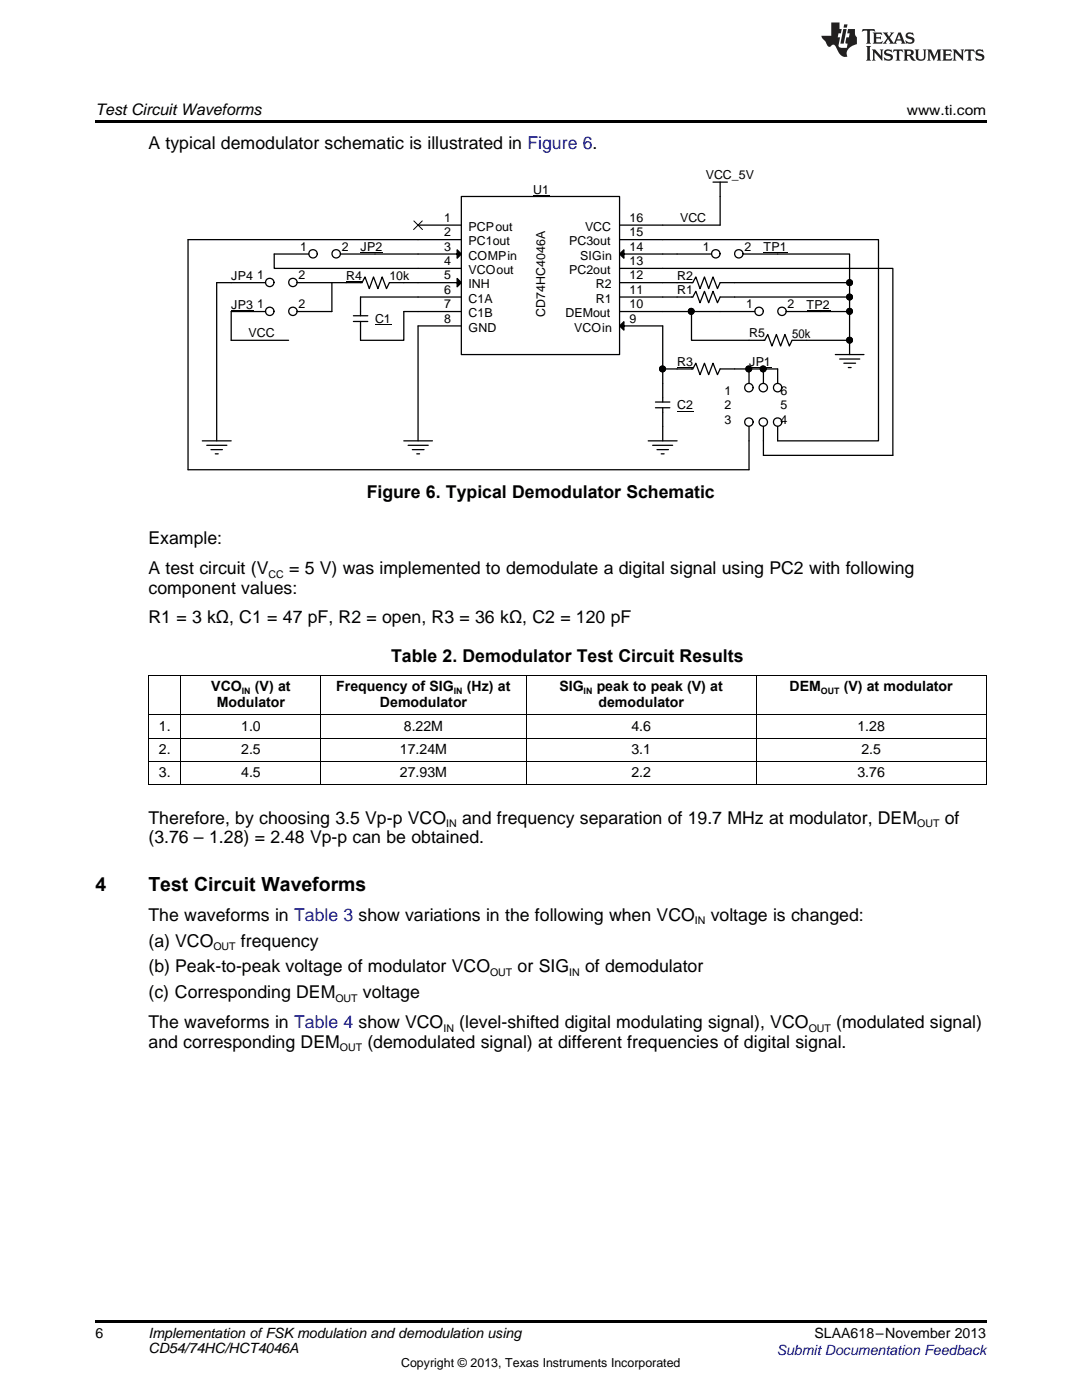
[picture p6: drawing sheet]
<svg xmlns="http://www.w3.org/2000/svg" width="216mm" height="279mm" viewBox="0 0 216 279" stroke-linecap="round" stroke-linejoin="round" font-family="sans-serif">
<path d="M19 263.5h177.8v.6h-177.8z" fill="#000"/>
<g fill="none" stroke="#000" stroke-width=".2">
<path d="M106.4 39h3.3M69.1 56.2h3.3M71.9 50.5h4.5M82.6 44.1l1.7 1.7M84.3 44.1l-1.8 1.7M135.1 73.4h3.3M29.6 134.8h167.2M29.7 134.9v21.8M36.1 134.9v21.8M64 134.9v21.8M105 134.9v21.8M150.9 134.9v21.8"/>
<path d="M196.8 134.9v21.8M29.6 156.6h167.2M29.6 152h167.2M29.6 147.3h167.2M29.6 142.6h167.2"/>
</g>
<g fill="none" stroke="#000" stroke-width=".25">
<path d="M92.1 39.2h31.5v31.6h-31.5zM142.3 36.3h2.8M143.7 36.3v8.6h-20.1M46.1 56.4h-2.9v31.6M54.7 50.7v2.9h37.4M71.9 59.3h20.2M74.8 50.7h17.3l-.9 .8v-1.6l.9 .8M83.4 44.9h8.7M92.1 56.4l-.9-.8v1.6l.9-.8h-14.4l-.6 1.2-.8-2.3-.9 2.3-.9-2.3-.8 2.3-.9-2.3-.6 1.1h-6v5.8M92.1 47.8h-54.6v45.9h112v-5.7M123.6 56.4h14.6l.6-1.1 .9 2.3 .9-2.3 .8 2.3 .9-2.3 .9 2.3 .5-1.2h25.8v2.9M123.6 47.8h51.7v40.2h-20.1"/>
<path d="M123.6 53.6h54.6v37.3h-25.9v-2.9M123.6 50.7l.9-.8v1.6l-.9-.8h11.5M123.6 59.3h11.5M146.6 59.3h22.9M155.2 50.7h14.3v5.7M169.5 59.3v11.5M46.1 62.2v5.7h11.5M92.1 62.2h-11.5v5.7h-8.7M92.1 65h-8.7v23M123.6 65l.9-.8v1.7l-.9-.9h8.6v11.5M123.6 62.2h14.4M132.2 73.6h6l.6-1.1 .9 2.3 .9-2.3 .8 2.3 .9-2.3 .9 2.3 .5-1.2h11.5"/>
<path d="M143.7 62.2h-5.7v5.7h11.5M160.9 67.9h8.6M163.8 62.2h5.7M166.7 70.8h5.7M167.5 71.7h4.1M168.4 72.5h2.3M169.3 73.4h.5M40.4 88h5.7M41.3 88.9h4M42.1 89.7h2.3M43 90.6h.5M80.6 88h5.7"/>
<path d="M81.4 88.9h4M82.3 89.7h2.3M83.2 90.6h.5M129.3 88h5.8M130.2 88.9h4M131.1 89.7h2.3M131.9 90.6h.6M132.2 85.1v2.9"/>
<circle cx="169.5" cy="59.3" r=".57"/>
<circle cx="169.5" cy="56.4" r=".57"/>
<circle cx="132.2" cy="73.6" r=".57"/>
<circle cx="137.9" cy="62.1" r=".57"/>
<circle cx="149.4" cy="73.6" r=".57"/>
<circle cx="152.3" cy="73.6" r=".57"/>
<circle cx="169.5" cy="62.1" r=".57"/>
<circle cx="169.5" cy="67.9" r=".57"/>
</g>
<g fill="#000">
<path d="M91.2 55.6l.9 .8-.9 .8zM91.2 49.9l.9 .8-.9 .8zM123.6 50.7l.9-.8v1.6zM123.6 65l.9-.8v1.7z"/>
<circle cx="169.5" cy="59.3" r=".57"/>
<circle cx="169.5" cy="56.4" r=".57"/>
<circle cx="132.2" cy="73.6" r=".57"/>
<circle cx="137.9" cy="62.1" r=".57"/>
<circle cx="149.4" cy="73.6" r=".57"/>
<circle cx="152.3" cy="73.6" r=".57"/>
<circle cx="169.5" cy="62.1" r=".57"/>
<circle cx="169.5" cy="67.9" r=".57"/>
</g>
<circle cx="62.5" cy="50.7" r=".84" fill="#fff"/>
<g fill="none" stroke="#000" stroke-width=".25">
<path d="M54.7 50.7h6.9"/>
<circle cx="62.5" cy="50.7" r=".84"/>
</g>
<circle cx="67.1" cy="50.7" r=".84" fill="#fff"/>
<g fill="none" stroke="#000" stroke-width=".25">
<path d="M68 50.7h6.8M135.1 59.3h3.1l.6-1.2 .9 2.3 .9-2.3 .8 2.3 .9-2.3 .9 2.3 .5-1.1h2.9"/>
<circle cx="67.1" cy="50.7" r=".84"/>
</g>
<path d="M152.3 50.5h4.8" fill="none" stroke="#000" stroke-width=".2"/>
<circle cx="142.8" cy="50.7" r=".84" fill="#fff"/>
<g fill="none" stroke="#000" stroke-width=".25">
<path d="M135.1 50.7h6.9"/>
<circle cx="142.8" cy="50.7" r=".84"/>
</g>
<circle cx="147.4" cy="50.7" r=".84" fill="#fff"/>
<g fill="none" stroke="#000" stroke-width=".25">
<path d="M148.3 50.7h6.9M149.5 67.9h3.1l.6-1.2 .8 2.4 .9-2.4 .9 2.4 .8-2.4 .9 2.4 .5-1.2h2.9"/>
<circle cx="147.4" cy="50.7" r=".84"/>
</g>
<circle cx="53.8" cy="56.4" r=".84" fill="#fff"/>
<g fill="none" stroke="#000" stroke-width=".25">
<path d="M46.1 56.4h6.9"/>
<circle cx="53.8" cy="56.4" r=".84"/>
</g>
<circle cx="58.4" cy="56.4" r=".84" fill="#fff"/>
<g fill="none" stroke="#000" stroke-width=".25">
<path d="M59.3 56.4h6.9M149.5 73.6v2.9M152.3 73.6v2.9M155.2 73.6v2.9M149.5 85.1v2.9M152.3 85.1v2.9M155.2 85.1v2.9"/>
<circle cx="58.4" cy="56.4" r=".84"/>
<circle cx="149.4" cy="77.4" r=".84"/>
<circle cx="152.3" cy="77.4" r=".84"/>
<circle cx="155.2" cy="77.4" r=".84"/>
<circle cx="149.4" cy="84.2" r=".84"/>
<circle cx="152.3" cy="84.2" r=".84"/>
<circle cx="155.2" cy="84.2" r=".84"/>
</g>
<path d="M149.5 73.4h4.5M160.9 62h4.8" fill="none" stroke="#000" stroke-width=".2"/>
<circle cx="151.5" cy="62.1" r=".84" fill="#fff"/>
<g fill="none" stroke="#000" stroke-width=".25">
<path d="M143.7 62.2h6.9"/>
<circle cx="151.5" cy="62.1" r=".84"/>
</g>
<circle cx="156" cy="62.1" r=".84" fill="#fff"/>
<g fill="none" stroke="#000" stroke-width=".25">
<path d="M71.9 59.3v3.7M70.5 64.2h2.9M70.5 63h2.9M71.9 64.2v3.7M132.2 76.5v3.7M156.9 62.2h6.9M130.8 81.4h2.9M130.8 80.2h2.9M132.2 81.4v3.7"/>
<circle cx="156" cy="62.1" r=".84"/>
</g>
<path d="M46.1 62h4.5M74.8 64.8h3.3M135.1 82.1h3.3" fill="none" stroke="#000" stroke-width=".2"/>
<circle cx="53.8" cy="62.1" r=".84" fill="#fff"/>
<g fill="none" stroke="#000" stroke-width=".25">
<path d="M46.1 62.2h6.9"/>
<circle cx="53.8" cy="62.1" r=".84"/>
</g>
<circle cx="58.4" cy="62.1" r=".84" fill="#fff"/>
<g fill="none" stroke="#000" stroke-width=".25">
<path d="M59.3 62.2h6.9"/>
<circle cx="169.5" cy="59.3" r=".57"/>
<circle cx="169.5" cy="56.4" r=".57"/>
<circle cx="58.4" cy="62.1" r=".84"/>
<circle cx="132.2" cy="73.6" r=".57"/>
<circle cx="137.9" cy="62.1" r=".57"/>
<circle cx="149.4" cy="73.6" r=".57"/>
<circle cx="152.3" cy="73.6" r=".57"/>
<circle cx="169.5" cy="62.1" r=".57"/>
<circle cx="169.5" cy="67.9" r=".57"/>
</g>
<g fill="#000">
<circle cx="169.5" cy="59.3" r=".57"/>
<circle cx="169.5" cy="56.4" r=".57"/>
<circle cx="132.2" cy="73.6" r=".57"/>
<circle cx="137.9" cy="62.1" r=".57"/>
<circle cx="149.4" cy="73.6" r=".57"/>
<circle cx="152.3" cy="73.6" r=".57"/>
<circle cx="169.5" cy="62.1" r=".57"/>
<circle cx="169.5" cy="67.9" r=".57"/>
</g>
<path d="M19 24h177.8v.6h-177.8z" fill="#000"/>
<g fill="#231f20">
<path d="M172.1 5.8l-.1 .6 .5-.3h.5v.2v2.1l-.2 .3h1l-.2-.3v-2.1v-.2h.6l.4 .3-.1-.6zM174.1 6.5l.3 .4v1.5l-.3 .3h1.9l.1-.5a1.04 1.04 0 0 1-1.3 .1v-.6h.6l.4 .2v-.7l-.4 .2h-.6l.1-.6h.7l.4 .2-.1-.5zM176.1 6.5l.9 1.1-.9 1.1h.8l-.1-.2 .4-.7 .4 .7-.2 .2h1.6l-.2-.2 .1-.4h.9l.2 .4-.2 .2h.9l-.2-.3-.8-1.9h-.5l-.9 2.1-.7-1.1 .8-1h-.8l.1 .3-.3 .5-.4-.6 .2-.2zM179.4 6.9l.3 .9h-.7zM180.9 6.6a.63 .63 0 0 0-.2 .7 .63 .63 0 0 0 .6 .4l.6 .2 .1 .2a.75 .75 0 0 1-.7 .4 .75 .75 0 0 1-.6-.5l.1 .7 .2-.1a1.11 1.11 0 0 0 1.5-.5 1.13 1.13 0 0 0-1.3-.9l-.1-.3a1.04 1.04 0 0 1 1.2 .2l-.1-.6-.2 .1-.5-.1zM172.8 9.2l.3 .3v2.2l-.3 .4h1l-.2-.4v-2.2l.2-.3zM174 9.9l.2 .3v1.5l-.2 .4h.7l-.2-.4v-1.3l1.6 1.7v-1.9l.2-.3h-.7l.2 .3v.9l-1.2-1.2zM176.6 10a.62 .62 0 0 0-.2 .7 .62 .62 0 0 0 .6 .4l.6 .2 .1 .2a.76 .76 0 0 1-.7 .4 .76 .76 0 0 1-.6-.5l.1 .7 .1-.1a1.11 1.11 0 0 0 1.6-.6 1.13 1.13 0 0 0-1.3-.8l-.1-.3a1.04 1.04 0 0 1 1.2 .1l-.1-.5-.2 .1-.5-.2zM178.3 9.9l-.1 .6a.61 .61 0 0 1 .7-.3v1.5l-.2 .4h1l-.3-.4v-1.5a.63 .63 0 0 1 .8 .3l-.1-.6zM180.3 9.9l.2 .3v1.5l-.2 .4h.9l-.2-.2v-.7l.6 .2a.76 .76 0 0 0 1.1 .6l-1-.9a.58 .58 0 0 0 .6-.6 .58 .58 0 0 0-.5-.6zM181 10.2l.1-.1a.45 .45 0 0 1 .6 .1 .45 .45 0 0 1 .1 .5l-.8 .2zM182.5 9.9l.2 .2a2.17 2.17 0 0 0 .4 1.9 .99 .99 0 0 0 1.6-.7v-1.1l.2-.3h-.8l.2 .2a1.92 1.92 0 0 1-.2 1.7 .6 .6 0 0 1-.9-.5v-1.1l.2-.3zM185 9.9l.2 .3v1.5l-.2 .4h.7l-.2-.4v-1.4l.8 1.8 .8-1.8v1.4l-.2 .4h1l-.3-.4v-1.5l.3-.3h-.8l-.7 1.4-.6-1.4zM188 9.9l.2 .3v1.5l-.2 .4h1.8l.2-.6a1.04 1.04 0 0 1-1.3 .2v-.6h.6l.4 .1v-.6l-.4 .2h-.6l.1-.6h.7l.4 .2-.1-.5zM190.1 9.9l.2 .3v1.5l-.2 .4h.7l-.2-.4v-1.3l1.6 1.7v-1.9l.2-.3h-.7l.2 .3v.9l-1.1-1.2zM192.6 9.9l-.1 .6a.61 .61 0 0 1 .7-.3v1.5l-.2 .4h.9l-.2-.4v-1.5a.63 .63 0 0 1 .8 .3l-.2-.6zM194.9 10a.62 .62 0 0 0-.2 .7 .62 .62 0 0 0 .6 .4l.5 .2 .2 .2a.76 .76 0 0 1-.7 .4 .76 .76 0 0 1-.7-.5l.2 .7 .1-.1a1.11 1.11 0 0 0 1.5-.6 1.13 1.13 0 0 0-1.2-.8l-.1-.3a1.04 1.04 0 0 1 1.2 .1l-.2-.5-.2 .1-.5-.2z"/>
<path d="M165.9 4.5v2.6h-2l.1 .4 .8 .9a.91 .91 0 0 0 .9 .9 .56 .56 0 0 1 .5-.4 .56 .56 0 0 1 .5 .3l.4 .8a1.53 1.53 0 0 0 2 1.3 1.54 1.54 0 0 1 1-2.1l.9-.4-.1-1.4a1.52 1.52 0 0 1-.3-1.6h-1.4l-.2 .9h.5l-.1 .8h-.5l-.2 .9v.2l.4 .1-.1 .9a1.93 1.93 0 0 1-1.7-.3l.3-1.8h-.4l.1-.8h.5l.2-.9h-.5v-1.3zM168.3 5.8l-.6 2.9h.7l.5-2.9zM168.4 4.9l-.1 .6h.7l.1-.6z"/>
</g>
<g font-size="3.9">
<text x="19" y="177.8">4</text>
<text x="29.6" y="177.8">Test Circuit Waveforms</text>
</g>
<g font-size="3.5">
<text x="29.6" y="29.7">A typical demodulator schematic is illustrated in Figure 6.</text>
<text x="73.2" y="99.5">Figure 6. Typical Demodulator Schematic</text>
<text x="29.6" y="108.6">Example:</text>
<text x="29.6" y="114.6">A test circuit (V</text>
<text x="29.6" y="118.5">component values:</text>
<text x="57.7" y="114.6">= 5 V) was implemented to demodulate a digital signal using PC2 with following</text>
<text x="29.6" y="124.4">R1 = 3 kΩ, C1 = 47 pF, R2 = open, R3 = 36 kΩ, C2 = 120 pF</text>
<text x="78" y="132.2">Table 2. Demodulator Test Circuit Results</text>
<text x="29.6" y="164.4">Therefore, by choosing 3.5 Vp-p VCO</text>
<text x="92.2" y="164.4">and frequency separation of 19.7 MHz at modulator, DEM</text>
<text x="188.5" y="164.4">of</text>
<text x="29.6" y="168.3">(3.76 – 1.28) = 2.48 Vp-p can be obtained.</text>
<text x="29.6" y="183.8">The waveforms in Table 3 show variations in the following when VCO</text>
<text x="141.8" y="183.8">voltage is changed:</text>
<text x="29.6" y="188.9">(a) VCO</text>
<text x="48.1" y="188.9">frequency</text>
<text x="29.6" y="194.1">(b) Peak-to-peak voltage of modulator VCO</text>
<text x="103.3" y="194.1">or SIG</text>
<text x="116.7" y="194.1">of demodulator</text>
<text x="29.6" y="199.2">(c) Corresponding DEM</text>
<text x="72.4" y="199.2">voltage</text>
<text x="29.6" y="205.2">The waveforms in Table 4 show VCO</text>
<text x="29.6" y="209.1">and corresponding DEM</text>
<text x="73.3" y="209.1">(demodulated signal) at different frequencies of digital signal.</text>
<text x="91.7" y="205.2">(level-shifted digital modulating signal), VCO</text>
<text x="166.9" y="205.2">(modulated signal)</text>
</g>
<text font-size="3.2" x="19" y="23">Test Circuit Waveforms</text>
<g font-size="2.8">
<text x="180.9" y="23">www.ti.com</text>
<text x="42.2" y="138">VCO</text>
<text x="50.9" y="138">(V) at</text>
<text x="67.1" y="138">Frequency of SIG</text>
<text x="93.2" y="138">(Hz) at</text>
<text x="111.6" y="138">SIG</text>
<text x="119.1" y="138">peak to peak (V) at</text>
<text x="157.5" y="138">DEM</text>
<text x="168.3" y="138">(V) at modulator</text>
<text x="43.3" y="141.1">Modulator</text>
<text x="75.8" y="141.1">Demodulator</text>
<text x="119.4" y="141.1">demodulator</text>
<text x="31.7" y="145.8">1.</text>
<text x="48.1" y="145.8">1.0</text>
<text x="80.6" y="145.8">8.22M</text>
<text x="126" y="145.8">4.6</text>
<text x="171.1" y="145.8">1.28</text>
<text x="31.7" y="150.5">2.</text>
<text x="31.7" y="155.1">3.</text>
<text x="48.1" y="150.5">2.5</text>
<text x="48.1" y="155.1">4.5</text>
<text x="79.8" y="150.5">17.24M</text>
<text x="79.8" y="155.1">27.93M</text>
<text x="126" y="150.5">3.1</text>
<text x="126" y="155.1">2.2</text>
<text x="171.1" y="155.1">3.76</text>
<text x="171.9" y="150.5">2.5</text>
<text x="19" y="267">6</text>
<text x="29.6" y="267.1">Implementation ofFSKmodulation and demodulation using</text>
<text x="29.6" y="269.9">CD54/74HC/HCT4046A</text>
<text x="162.5" y="267.1">SLAA618–November 2013</text>
</g>
<text font-size="2.8" fill="#00f" x="155" y="270.4">Submit Documentation Feedback</text>
<g font-size="2.5">
<text x="140.8" y="35.8">VCC_5V</text>
<text x="106.4" y="38.6">U1</text>
<text x="88.6" y="47.2">2</text>
<text x="88.6" y="44.3">1</text>
<text x="93.5" y="46.1">PCPout</text>
<text x="116.7" y="46.1">VCC</text>
<text x="125.6" y="47.2">15</text>
<text x="125.6" y="44.3">16</text>
<text x="135.7" y="44.3">VCC</text>
<text x="59.9" y="50">1</text>
<text x="68.2" y="50">2</text>
<text x="71.9" y="50.1">JP2</text>
<text x="88.6" y="52.9">4</text>
<text x="88.6" y="50">3</text>
<text x="93.5" y="51.8">COMPin</text>
<text x="93.5" y="49">PC1out</text>
<text x="113.6" y="49">PC3out</text>
<text x="115.8" y="51.8">SIGin</text>
<text x="125.6" y="52.9">13</text>
<text x="125.6" y="50">14</text>
<text x="140.3" y="50">1</text>
<text x="148.6" y="50">2</text>
<text x="152.3" y="50.1">TP1</text>
<text x="46.1" y="55.9">JP4</text>
<text x="51.3" y="55.7">1</text>
<text x="59.6" y="55.7">2</text>
<text x="69.1" y="55.9">R4</text>
<text x="77.7" y="55.9">10k</text>
<text x="88.6" y="55.7">5</text>
<text x="88.6" y="58.6">6</text>
<text x="93.5" y="54.7">VCOout</text>
<text x="93.5" y="57.6">INH</text>
<text x="113.6" y="54.7">PC2out</text>
<text x="118.9" y="57.6">R2</text>
<text x="125.6" y="58.6">11</text>
<text x="125.6" y="55.7">12</text>
<text x="135.1" y="55.9">R2</text>
<text x="135.1" y="58.7">R1</text>
<text x="46.1" y="61.6">JP3</text>
<text x="51.3" y="61.5">1</text>
<text x="59.6" y="61.5">2</text>
<text x="74.8" y="64.5">C1</text>
<text x="88.6" y="61.5">7</text>
<text x="88.6" y="64.4">8</text>
<text x="93.5" y="60.4">C1A</text>
<text x="93.5" y="63.3">C1B</text>
<text x="108.8" y="63.3" transform="rotate(-90 108.8 63.3)">CD74HC4046A</text>
<text x="112.8" y="63.3">DEMout</text>
<text x="118.9" y="60.4">R1</text>
<text x="125.6" y="61.5">10</text>
<text x="125.6" y="64.4">9</text>
<text x="148.9" y="61.5">1</text>
<text x="157.2" y="61.5">2</text>
<text x="160.9" y="61.6">TP2</text>
<text x="49.6" y="67.3">VCC</text>
<text x="93.5" y="66.2">GND</text>
<text x="114.6" y="66.2">VCOin</text>
<text x="149.5" y="67.3">R5</text>
<text x="158.1" y="67.5">50k</text>
<text x="135.1" y="73.1">R3</text>
<text x="149.5" y="73.1">JP1</text>
<text x="135.1" y="81.7">C2</text>
<text x="144.6" y="78.8">1</text>
<text x="144.6" y="81.7">2</text>
<text x="155.8" y="81.7">5</text>
<text x="155.8" y="78.8">6</text>
<text x="144.6" y="84.6">3</text>
<text x="155.8" y="84.6">4</text>
<text x="80" y="272.7">Copyright © 2013, Texas Instruments Incorporated</text>
</g>
<g font-size="2.1">
<text x="53.6" y="115.3">CC</text>
<text x="89" y="165.1">IN</text>
<text x="183" y="165.1">OUT</text>
<text x="138.6" y="184.5">IN</text>
<text x="42.6" y="189.6">OUT</text>
<text x="97.8" y="194.8">OUT</text>
<text x="113.6" y="194.8">IN</text>
<text x="66.9" y="199.9">OUT</text>
<text x="67.8" y="209.8">OUT</text>
<text x="88.5" y="205.9">IN</text>
<text x="161.4" y="205.9">OUT</text>
</g>
<g font-size="1.8">
<text x="48.3" y="138.5">IN</text>
<text x="90.6" y="138.5">IN</text>
<text x="116.5" y="138.5">IN</text>
<text x="163.8" y="138.5">OUT</text>
</g>
</svg>
